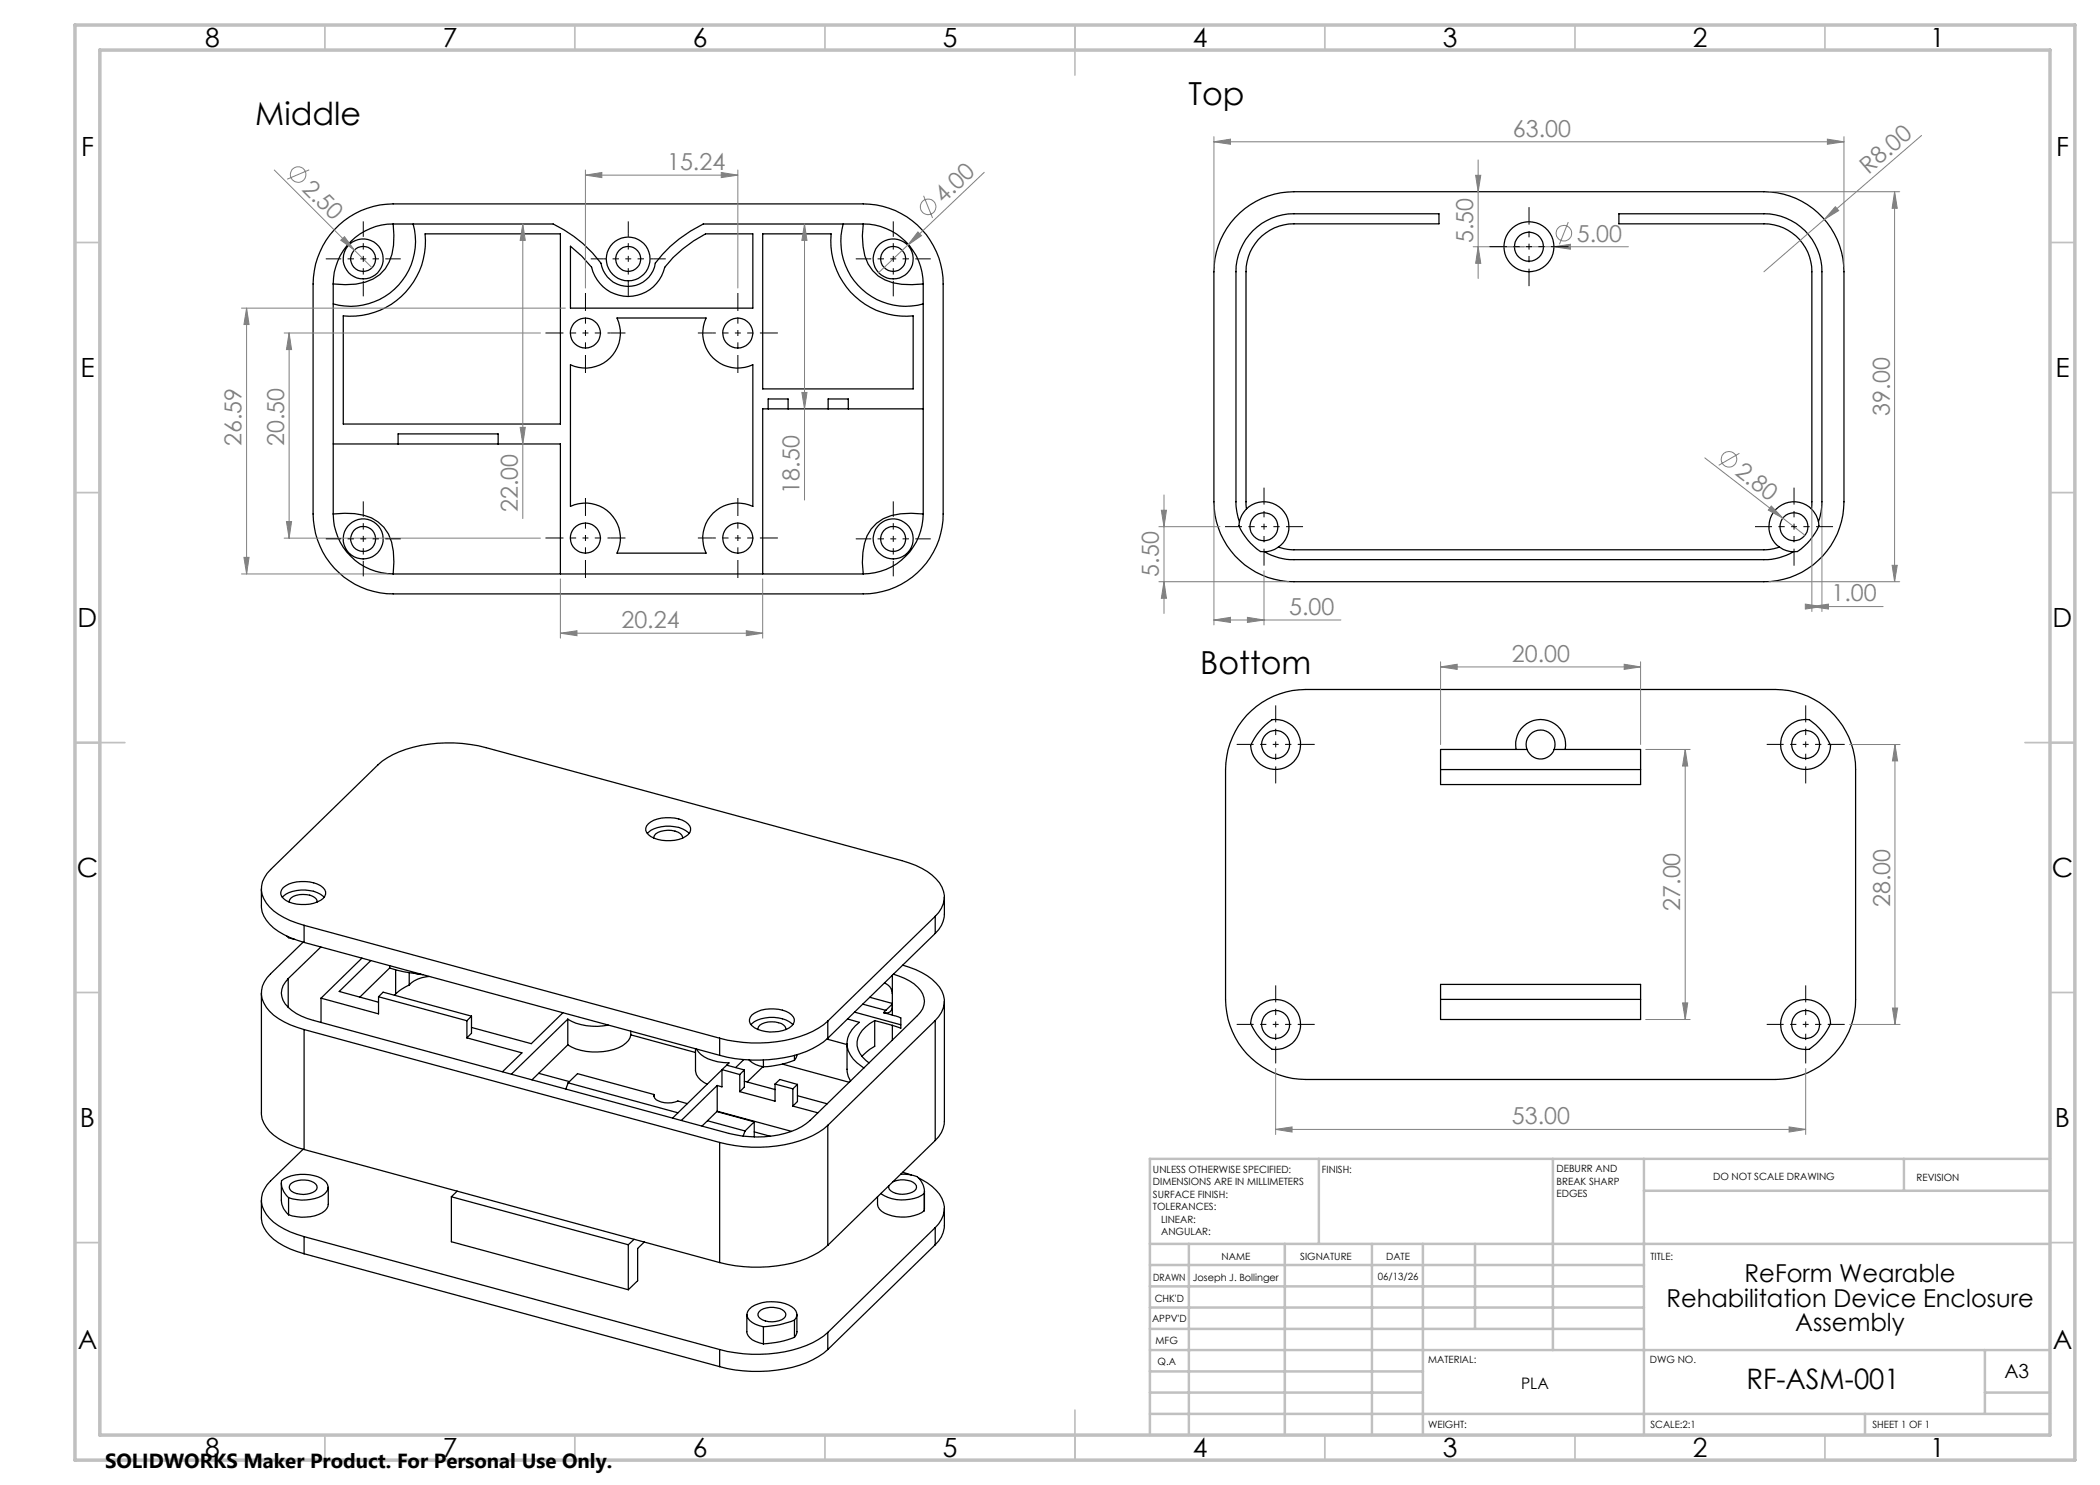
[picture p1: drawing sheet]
<svg xmlns="http://www.w3.org/2000/svg" width="420mm" height="297mm" viewBox="0 0 420 297" stroke-linecap="round" stroke-linejoin="round" font-family="sans-serif">
<g fill="none" stroke="#000" stroke-width=".25">
<path d="M66.6 56.8v46M66.9 46a15.9 15.9 0 0 1 11.7-5.2h94a16 16 0 0 1 16 16v46a16 16 0 0 1-16 16h-94a16 16 0 0 1-16-16v-46a16.2 16.2 0 0 1 4.3-10.8zM78.6 44.8h32a26 26 0 0 1 9.6 7.8 5.5 5.5 0 0 0 5.4 4.7 5.5 5.5 0 0 0 5.5-4.7 25.6 25.6 0 0 1 9.6-7.8h31.9M78.6 44.8a12 12 0 0 0-12 12M78.6 44.8a13 13 0 0 1-1.6 9 8.3 8.3 0 0 1-5.8 3l-2.2 .1-2.4-.1M82.6 44.8a13 13 0 0 1-16 16M85 46.8h27.1v38h-43.4v-21.6a15 15 0 0 0 16.3-16.4zM114.1 49.2l2.2 2 2 2.2a7.5 7.5 0 0 0 7.3 5.9 7.5 7.5 0 0 0 7.4-5.9 25 25 0 0 1 8.1-6.6h9.5v14.8h-36.5zM152.5 46.8h13.7a15 15 0 0 0 16.4 16.4v14.6h-30.1zM168.6 44.8a13 13 0 0 0 16 16M172.6 44.8a12 12 0 0 1 12 12M172.6 44.8a14.2 14.2 0 0 0 1 8 7.8 7.8 0 0 0 6.7 4.1h2.1l2.2-.1"/>
<path d="M184.6 56.8v46M248 42.6a15.9 15.9 0 0 1 10.8-4.3h94a16 16 0 0 1 16 16.1v46a16 16 0 0 1-16 15.9h-94a16 16 0 0 1-16-15.9v-46a15.9 15.9 0 0 1 5.2-11.8zM123.4 63.6h17.8a7 7 0 0 0 1.4 8 7 7 0 0 0 8 1.4v28.3a7 7 0 0 0-8 1.4 7 7 0 0 0-1.4 7.9h-17.8a7 7 0 0 0-1.4-7.9 7 7 0 0 0-7.9-1.4v-28.3a7 7 0 0 0 7.9-1.4 7 7 0 0 0 1.4-8zM66.6 88.8h45.5v26M79.6 88.8v-2h20v2M153.6 81.8v-2h4v2M165.6 81.8v-2h4.1v2M184.6 81.8h-32.1v33M66.6 102.8a12 12 0 0 0 12 12M66.6 102.8a14.9 14.9 0 0 1 7.7 .8 7.7 7.7 0 0 1 4.4 6.7l.1 2.1-.2 2.4M78.6 114.8h94M184.6 102.8a12 12 0 0 1-12 12"/>
<path d="M184.6 102.8a14.4 14.4 0 0 0-8 .9 7.8 7.8 0 0 0-4 6.8l-.1 2 .1 2.3M249.2 101.9a5 5 0 0 1 8.3 1.8 5 5 0 0 1-5.4 6.6 12 12 0 0 1-4.3-5.1 5.1 5.1 0 0 1 1.4-3.3zM249.3 101.8l-.1-.7v-46.7a9.5 9.5 0 0 1 9.6-9.6h29v-2h-29a11.6 11.6 0 0 0-11.6 11.6v46a11.7 11.7 0 0 0 .7 3.9M252.9 110.3a11.2 11.2 0 0 0 5.9 1.6h94a11.2 11.2 0 0 0 5.9-1.6M255.7 109.4l2.7 .6h94.8l2.7-.6M355.2 101.9a5 5 0 0 1 5.4-1.2 5 5 0 0 1 3.2 4.5 12 12 0 0 1-4.3 5.1 5 5 0 0 1-5.2-2.7 5 5 0 0 1 .9-5.7zM362.3 101.8l.1-.7v-46.7a9.5 9.5 0 0 0-9.6-9.6h-29v-2h29a11.6 11.6 0 0 1 11.6 11.6v46a11.7 11.7 0 0 1-.7 3.9M249.3 143a16.1 16.1 0 0 1 11.8-5.1h94a16 16 0 0 1 16 16v46a16 16 0 0 1-16 16h-94a16 16 0 0 1-16-16v-46a16.2 16.2 0 0 1 4.2-10.9zM252.5 145.6l1.9-1.7a5 5 0 0 1 5.7 4.5 5 5 0 0 1-4.6 5.5 5 5 0 0 1-5.4-4.8l1.3-2.2zM288.1 153.9h40M303.2 149.9a5 5 0 0 1 4.9-6 5 5 0 0 1 4.9 6M305.4 149.9a2.88 2.88 0 0 0 2.7 1.9 2.88 2.88 0 0 0 2.7-1.9"/>
<path d="M305.4 149.9a2.89 2.89 0 0 1 2.7-3.9 2.89 2.89 0 0 1 2.7 3.9M305.4 149.9h-17.3v7h40v-7h-17.3M357.8 145.2a5 5 0 0 1 4-1.3 12.3 12.3 0 0 1 4.3 5.2 5 5 0 0 1-7.1 4.3 5 5 0 0 1-1.2-8.2zM52.3 177.8a10 10 0 0 0 .5 5.4 9.8 9.8 0 0 0 5.2 4.3l2.8 1M56.4 179.5a6.9 6.9 0 0 1 7.7-.6l.7 .6M56.7 177.5a7.1 7.1 0 0 1 6.8-.7 2.22 2.22 0 0 1 1.6 2 3.6 3.6 0 0 1-3.2 2 6 6 0 0 1-5.6-1.5 1.38 1.38 0 0 1 .4-1.8zM129.5 166.7a6.6 6.6 0 0 1 6.2-1.2 4.7 4.7 0 0 1 2.1 1.2M129.7 164.7a7 7 0 0 1 7.9 0 1.48 1.48 0 0 1-.5 2.6 7.2 7.2 0 0 1-7.4-.4 1.36 1.36 0 0 1 0-2.2zM130.7 167.6a1.5 1.5 0 0 1 1.5-1.3 4.3 4.3 0 0 1 4.2 .8l.1 .5M188.9 179.4v3.4a5.4 5.4 0 0 1-1.9 3.9M52.3 198.6v24a6.1 6.1 0 0 0 3.4 5.1 17.6 17.6 0 0 0 5.1 2.2M57.4 187.3l.3 .2"/>
<path d="M57.6 195.7v5.8M57.7 187.5l1.2 .4M57.7 187.4v.1M57.9 180.4a1.38 1.38 0 0 1 1.3-1.3 4.3 4.3 0 0 1 4.1 .7l.1 .6M60.6 188.5l-6.5 6.3a4.9 4.9 0 0 0-.2 7.4 15 15 0 0 0 6.9 3.7M60.8 185.1v3.4M60.8 185.1l83.1 22.5M60.8 188.5l83.1 22.6M64.2 189.4l-6.6 6.3M64.2 199.6v4.9M72.4 191.6l-8.2 8M74.2 192.1l-6.4 6.2 7.9 2.1"/>
<path d="M75.7 199.4v3.4l-11.5-3.2M75.7 199.4l17.7 4.7M75.7 199.4l.9-1 17.7 4.8M77.9 193.6a24.5 24.5 0 0 0 6.2 1.2M77.9 193.1v.5M77.9 193.6l-5.9 5.8M79.1 198.8l-.2 .2M79.1 194v4.8M81.8 197l-1.5 .8-1.2 1M81.8 194.6v2.4M82.8 194.6l1.8 .3M85.8 195.3a5.7 5.7 0 0 0-4 1.7"/>
<path d="M174 199.5l4.5 1.2M176.9 196.6a2.34 2.34 0 0 1 1.6 2.1M178.5 195v8M178.7 194.8a9.4 9.4 0 0 1 5.8 4 3.6 3.6 0 0 1-1 4.3l-21.5 21a14.9 14.9 0 0 1-9.2 3.3 25.2 25.2 0 0 1-7-.7l-83.1-22.6a9.4 9.4 0 0 1-6.1-4 3.7 3.7 0 0 1 1-4.4M180.6 193a12 12 0 0 1 7.8 5.2 4.8 4.8 0 0 1-1.4 5.9M187 183.3a4.9 4.9 0 0 0 .2-7.5 14.7 14.7 0 0 0-6.9-3.7l-83.1-22.6a28 28 0 0 0-18.6 1.4l-2.2 1.3-.8 .8-21.5 20.9a4.9 4.9 0 0 0-.2 7.5 15 15 0 0 0 6.9 3.7M187 183.3v3.4M187 183.3l-21.4 20.9M187 186.7l-21.4 20.9M288.1 196.9h40v7h-40zM288.1 199.9h40M60.8 205.9l83.1 22.6"/>
<path d="M60.8 205.9v24M93.4 207.6l11 3-3.9 3.7M93.4 204.1v3.5M94.3 203.2v3.5l-.9 .9M94.3 203.2l-.9 .9M107.7 214.7l6.2 1.6M112.6 202.6l-6.3 6.1-12-3.2M113.6 203.8a11.6 11.6 0 0 0 8.1 1.2M113.6 203.8l-11.3 11M113.6 203.8v5.2M113.6 209l-7.2 7M113.6 216.6l-.4 1.2"/>
<path d="M113.6 216.6l22 6M113.6 216.6l1.9-1.9 15.3 4.2M126.2 207a4.3 4.3 0 0 1-3.4 2.9 12 12 0 0 1-9.2-.9M126.2 206.2v.8M126.2 207l12.9 3.5M130.8 218.9a1.2 1.2 0 0 0 .9 1.3 5 5 0 0 0 3.9 0l1.9 .5M130.8 218.9v.4M139.1 209.8v4.3a3.4 3.4 0 0 0 2.4 2.7M139.3 209.8a5.8 5.8 0 0 0 4.3 2.6l2.2 .2-.4 .4M143.4 217.1l-7.1 7M143.4 217.1v5.1M143.9 207.6v3.5"/>
<path d="M144.4 213.9v3.5l-1-.3M144.4 214l-9.9 9.6M144.4 213.9l3.6 1M144.4 213.9l.9-.9 3.6 1M148 214.9v3.4M148.8 211.9l-1.7 1.6M148.9 214v3.4l-.9 .9M148.9 216.2l6.1 1.7M148.9 214l-.9 .9M149.8 212a4.3 4.3 0 0 0 2.9 1.4M150.2 204.9a6.4 6.4 0 0 1 6.3-1.1 4.3 4.3 0 0 1 2.1 1.1M150.4 203a7.1 7.1 0 0 1 7.9 0 1.51 1.51 0 0 1-.4 2.6 7.1 7.1 0 0 1-7.5-.4 1.38 1.38 0 0 1 0-2.2z"/>
<path d="M151.6 205.9a1.38 1.38 0 0 1 1.4-1.4 4.2 4.2 0 0 1 4 .8l.2 .6M152.6 213.4l-3.2 3M152.7 212v1.4M155 216.8v3.4l-7-1.9M155 216.8l3.6 1M155 216.8l1-.9 3.5 1M156.5 212.8l13.4 3.7M158.6 217.8v3.4M158.9 212.1a19.4 19.4 0 0 1-6.2 1.3M158.9 211.1v1M159.4 210.9a1.3 1.3 0 0 1-.5 1.2M159.5 216.9v3.4l-.9 .9"/>
<path d="M159.5 219.1l6 1.7M159.5 216.9l-.9 .9M165.4 207.8l4 1.1M165.6 207.6a18 18 0 0 1-10.3 4.2 29.2 29.2 0 0 1-11.4-.7M165.6 204.2a19.5 19.5 0 0 1-11.9 4.3 29.1 29.1 0 0 1-9.8-.9M165.6 204.2v3.4M169.4 208.7v5.2a4.2 4.2 0 0 0 .7 2.3M169.5 203.8l2.4 .7a5 5 0 0 0-2.2 5.6 7.1 7.1 0 0 0 3.1 3.5M170.9 202.4l9.3 2.6M172.5 200.8l4.7 1.3M174.9 204.1a5.6 5.6 0 0 0-3.5 5.1 5.2 5.2 0 0 0 2.4 3.4M174.9 204.1v5.2l-.9 .6-1.6 1.4"/>
<path d="M174.9 204.1l3.6 1M176.7 202.5l1.8 .5M177.2 202.1l-.5 .4M178.5 203l1.7 .6v2l-1.7-.5M178.5 201.3a1.25 1.25 0 0 1-1.8 1.2M178.5 205.1v2.9M178.5 200.8l-1.3 1.3M187 204.1l-21.4 21M187 204.1v24M188.9 200.3v24a5.4 5.4 0 0 1-1.9 3.8M251.5 201.4a5 5 0 0 1 8.4 1.9 5 5 0 0 1-5.5 6.6 12.7 12.7 0 0 1-4.3-5.2 5.1 5.1 0 0 1 1.4-3.3zM357.5 201.4a5 5 0 0 1 5.4-1.2 5 5 0 0 1 3.2 4.5 12.3 12.3 0 0 1-4.3 5.2 5 5 0 0 1-5.1-2.7 5 5 0 0 1 .8-5.8z"/>
<path d="M56.3 236.6l.1 4.3 .3 .9 1 1.2M56.3 236.1a7.9 7.9 0 0 1 8.5-.1 1.72 1.72 0 0 1 .8 1.7 1.72 1.72 0 0 1-1.2 1.4 8.9 8.9 0 0 1-6.7 .4 4 4 0 0 1-1.4-3.4zM57.7 239.5v3.5M58.1 236.9a4.2 4.2 0 0 1 5-.1 .98 .98 0 0 1 .3 1 .98 .98 0 0 1-.8 .7 4.3 4.3 0 0 1-4.6-.6l-.1-.3zM60.6 229.9l-6.5 6.3a4.9 4.9 0 0 0-.2 7.5 15 15 0 0 0 6.9 3.6M60.8 229.9l83.1 22.6M65.7 237.5v3.4a3.1 3.1 0 0 1-2.7 2.3 9.1 9.1 0 0 1-5.3-.2M90.3 239.4v9l35.4 9.5M90.3 239.4l35.4 9.6M91.4 238.2l-1.1 1.2M141.5 224.2l7.5 2M143.4 222.3l7.4 2.1"/>
<path d="M143.4 222.2l-3 3M143.4 222.2l14.9 4.1M143.9 228.5v24M149 226.2l-.4 1M150.8 226.4l3.3 .9M150.8 224.4l-1.8 1.8M150.8 224.4v3M158.6 221.2l5 1.4M165.6 225.1a19.5 19.5 0 0 1-11.9 4.3 29.1 29.1 0 0 1-9.8-.9M165.6 225.1v24M175.5 239.3a2.75 2.75 0 0 0 2.1 3.6 8.1 8.1 0 0 0 7.3-.8M176.2 238.7a7.8 7.8 0 0 0 8.7 0"/>
<path d="M178.5 236.4a4.4 4.4 0 0 1 4.5 .4 .98 .98 0 0 1 .3 1 .98 .98 0 0 1-.8 .6 4.1 4.1 0 0 1-4.6-.5l-.1-.8M180.1 234.8a8.1 8.1 0 0 1 3.3 .5 3.9 3.9 0 0 1 1.5 3.4M180.6 234.5l1.6 .5M183.8 235.6a9 9 0 0 1 4.9 4.9 5 5 0 0 1-1.7 5M184.9 238.7v3.4M184.9 238.3v3.8M187 228.1l-21.4 21M52.3 240a10 10 0 0 0 .5 5.5 9.8 9.8 0 0 0 5.2 4.3l2.8 1M60.8 247.3v3.5M60.8 247.3l83.1 22.6M60.8 250.8l83.1 22.5M125.7 249v8.9"/>
<path d="M126.8 247.9l-1.1 1.1M128.9 248.4l-1.4 1.3v6.4l-1.8 1.8M165.6 249.1a18 18 0 0 1-10.3 4.1 30 30 0 0 1-11.4-.7M187 245.5v3.5M187 245.5l-21.4 21M187 249l-21.4 20.9M188.9 241.7v3.4a5.4 5.4 0 0 1-1.9 3.9M143.9 269.9v3.4M149.4 262.9v3.4a2.9 2.9 0 0 0 2.5 2.3l.8 .2M151.8 262.3a4.2 4.2 0 0 1 5.1 0 .98 .98 0 0 1-.5 1.6 4.2 4.2 0 0 1-4.7-.5l-.1-.7zM152.7 265.4v3.4M158.9 267.5a19.4 19.4 0 0 1-6.2 1.3"/>
<path d="M158.9 264a1.64 1.64 0 0 0-.6-2.7 8.3 8.3 0 0 0-8 .1 1.71 1.71 0 0 0-.9 1.6 1.71 1.71 0 0 0 1.1 1.5l.6 .4 1.6 .5M158.9 264a18.2 18.2 0 0 1-6.2 1.4M158.9 264v3.5M159.4 262.9v3.7l-.5 .9M165.6 266.5a19.5 19.5 0 0 1-11.9 4.3 29.1 29.1 0 0 1-9.8-.9M165.6 269.9a18 18 0 0 1-10.3 4.1 29.2 29.2 0 0 1-11.4-.7M165.6 266.5v3.4"/>
<circle cx="72.6" cy="51.8" r="2.49"/>
<circle cx="72.6" cy="51.8" r="4"/>
<circle cx="125.6" cy="51.8" r="4.4"/>
<circle cx="125.6" cy="51.8" r="2.5"/>
<circle cx="178.6" cy="51.8" r="2.5"/>
<circle cx="178.6" cy="51.8" r="4"/>
<circle cx="305.8" cy="49.4" r="2.89"/>
<circle cx="305.8" cy="49.4" r="5"/>
<circle cx="117.1" cy="66.6" r="2.99"/>
<circle cx="147.5" cy="66.6" r="2.99"/>
<circle cx="72.6" cy="107.8" r="4"/>
<circle cx="72.6" cy="107.8" r="2.49"/>
<circle cx="117.1" cy="107.6" r="3"/>
<circle cx="147.5" cy="107.6" r="3"/>
<circle cx="178.6" cy="107.8" r="2.5"/>
<circle cx="178.6" cy="107.8" r="4"/>
<circle cx="252.8" cy="105.4" r="2.8"/>
<circle cx="358.8" cy="105.3" r="2.81"/>
<circle cx="255.1" cy="148.9" r="2.79"/>
<circle cx="361.1" cy="148.9" r="2.79"/>
<circle cx="255.1" cy="204.9" r="2.8"/>
<circle cx="361.1" cy="204.9" r="2.8"/>
</g>
<g fill="none" stroke="#808080" stroke-width=".2">
<path d="M54.9 34l16 16M61.8 34l-4.4 1.8M68.2 48l.7-.7 2 2.7zM70.9 50l3.5 3.5"/>
<circle cx="59.6" cy="34.9" r="1.56"/>
</g>
<g fill="none" stroke="#c0c0c0" stroke-width=".35">
<path d="M65 5v5M115 5v5M165 5v5M215 5v10M265 5v5M315 5v5M365 5v5M15 48.5h5M410 48.5h5M15 98.5h5M410 98.5h5M15 148.5h10"/>
<path d="M405 148.5h10M15 198.5h5M410 198.5h5M15 248.5h5M410 248.5h5M65 287v5M115 287v5M165 287v5M215 282v10M265 287v5M315 287v5M365 287v5"/>
</g>
<g fill="none" stroke="#c0c0c0" stroke-width=".5">
<path d="M263.8 231.8v17M310.6 231.8v38.2M328.8 231.8v55.2M328.8 238.2h81.2M380.8 231.8v6.4M410 231.8h-180v55.2M230 248.8h180M230 257.3h98.8M230 253h98.8M237.8 248.8v38.2M257 248.8v38.2M274.4 248.8v38.2"/>
<path d="M284.6 248.8v38.2M295 248.8v17M230 265.8h98.8M230 261.5h98.8M230 278.5h54.6M230 274.3h54.6M230 270h180M397 278.5h13M397 270v12.8M230 282.8h180M373 282.8v4.2"/>
</g>
<path d="M15 5h400v287h-400zM20 10h390v277h-390z" fill="none" stroke="#c0c0c0" stroke-width=".7"/>
<path d="M68.2 48l.7-.7 2 2.7z" fill="#808080"/>
<g fill="none" stroke="#808080" stroke-width=".2">
<path d="M184.7 39.2l1.8 4.4M196.8 34.5l-15.3 14.5M181.5 49l-5.8 5.5M183.6 46.4l.7 .7-2.8 1.9z"/>
<circle cx="185.6" cy="41.4" r="1.56"/>
</g>
<path d="M183.6 46.4l.7 .7-2.8 1.9z" fill="#808080"/>
<path d="M160.9 44.8v55.2M160.4 78.5h1l-.5 3.3z" fill="none" stroke="#808080" stroke-width=".2"/>
<path d="M160.4 78.5h1l-.5 3.3z" fill="#808080"/>
<path d="M160.9 44.8l.5 3.3h-1z" fill="none" stroke="#808080" stroke-width=".2"/>
<path d="M160.9 44.8l.5 3.3h-1z" fill="#808080"/>
<path d="M104.6 44.8l.5 3.3h-1.1zM104.6 44.8v58.9" fill="none" stroke="#808080" stroke-width=".2"/>
<path d="M104.6 44.8l.5 3.3h-1.1z" fill="#808080"/>
<path d="M104 85.5h1.1l-.5 3.3z" fill="none" stroke="#808080" stroke-width=".2"/>
<path d="M104 85.5h1.1l-.5 3.3z" fill="#808080"/>
<path d="M112.1 115.8v11.8M152.5 115.8v11.8M112.1 126.6l3.3-.5v1zM112.1 126.6h40.4" fill="none" stroke="#808080" stroke-width=".2"/>
<path d="M112.1 126.6l3.3-.5v1z" fill="#808080"/>
<path d="M149.3 126.1l3.2 .5-3.2 .5z" fill="none" stroke="#808080" stroke-width=".2"/>
<path d="M149.3 126.1l3.2 .5-3.2 .5z" fill="#808080"/>
<path d="M48.3 61.6h64.8M49.3 61.6l.5 3.3h-1zM49.3 61.6v53.2M48.3 114.8h29.3" fill="none" stroke="#808080" stroke-width=".2"/>
<path d="M49.3 61.6l.5 3.3h-1z" fill="#808080"/>
<path d="M48.8 111.5h1l-.5 3.3z" fill="none" stroke="#808080" stroke-width=".2"/>
<path d="M48.8 111.5h1l-.5 3.3z" fill="#808080"/>
<path d="M56.8 66.6h51.3M57.8 66.6l.5 3.3h-1zM57.8 66.6v41M56.8 107.6h51.3" fill="none" stroke="#808080" stroke-width=".2"/>
<path d="M57.8 66.6l.5 3.3h-1z" fill="#808080"/>
<path d="M57.3 104.3h1l-.5 3.3z" fill="none" stroke="#808080" stroke-width=".2"/>
<path d="M57.3 104.3h1l-.5 3.3z" fill="#808080"/>
<path d="M117.1 35l3.3-.5v1zM117.1 34v23.6M117.1 35h30.5M147.6 34v23.6" fill="none" stroke="#808080" stroke-width=".2"/>
<path d="M117.1 35l3.3-.5v1z" fill="#808080"/>
<path d="M144.3 34.5l3.3 .5-3.3 .5z" fill="none" stroke="#808080" stroke-width=".2"/>
<path d="M144.3 34.5l3.3 .5-3.3 .5z" fill="#808080"/>
<path d="M353.8 38.3h26.1M378.9 38.3v78M353.8 116.3h26.1M378.4 113.1h1l-.5 3.2z" fill="none" stroke="#808080" stroke-width=".2"/>
<g fill="none" stroke="#000" stroke-width=".2" stroke-dasharray="15.2 1.3 1.3 1.3" stroke-dashoffset="14.6" stroke-linecap="butt">
<path d="M72.7 51.8v-5M72.7 51.8h-5M72.7 51.8v5M72.7 51.8h5M125.7 51.8v-5M125.7 51.8h-5M125.7 51.8v5M125.7 51.8h5M178.7 51.8v-5M178.7 51.8h-5M178.7 51.8v5M178.7 51.8h5"/>
<path d="M117.1 66.6v-5M117.1 66.6h-5M117.1 66.6v5M117.1 66.6h5M147.6 66.6v-5M147.6 66.6h-5M147.6 66.6v5M147.6 66.6h5M72.7 107.8v-5M72.7 107.8h-5M72.7 107.8v5M72.7 107.8h5"/>
<path d="M117.1 107.6v-5M117.1 107.6h-5M117.1 107.6v5M117.1 107.6h5M147.6 107.6v-5M147.6 107.6h-5M147.6 107.6v5M147.6 107.6h5M178.7 107.8v-5M178.7 107.8h-5M178.7 107.8v5M178.7 107.8h5"/>
</g>
<g fill="none" stroke="#000" stroke-width=".2" stroke-dasharray="15.2 1.3 1.3 1.3" stroke-linecap="butt">
<path d="M67.7 51.8h-2.5M72.7 46.8v-2.5M72.7 56.8v2.5M77.7 51.8h2.5M120.7 51.8h-2.5M125.7 46.8v-2.5M125.7 56.8v2.5M130.7 51.8h2.5M173.7 51.8h-2.5M178.7 46.8v-2.5M178.7 56.8v2.5M183.7 51.8h2.5"/>
<path d="M112.1 66.6h-3M117.1 61.6v-3M117.1 71.6v3M122.1 66.6h3M142.6 66.6h-3M147.6 61.6v-3M147.6 71.6v3M152.6 66.6h3M67.7 107.8h-2.5M72.7 102.8v-2.5M72.7 112.8v2.5M77.7 107.8h2.5"/>
<path d="M112.1 107.6h-3M117.1 102.6v-3M117.1 112.6v3M122.1 107.6h3M142.6 107.6h-3M147.6 102.6v-3M147.6 112.6v3M152.6 107.6h3M173.7 107.8h-2.5M178.7 102.8v-2.5M178.7 112.8v2.5M183.7 107.8h2.5"/>
</g>
<path d="M378.4 113.1h1l-.5 3.2z" fill="#808080"/>
<path d="M378.9 38.3l.5 3.4h-1z" fill="none" stroke="#808080" stroke-width=".2"/>
<path d="M378.9 38.3l.5 3.4h-1z" fill="#808080"/>
<path d="M242.8 28.4l3.3-.6v1.1zM242.8 27.3v26M242.8 28.4h126M368.8 27.3v26" fill="none" stroke="#808080" stroke-width=".2"/>
<path d="M242.8 28.4l3.3-.6v1.1z" fill="#808080"/>
<path d="M365.5 27.8l3.3 .6-3.3 .5z" fill="none" stroke="#808080" stroke-width=".2"/>
<path d="M365.5 27.8l3.3 .6-3.3 .5z" fill="#808080"/>
<path d="M384.3 27.1l-31.5 27.3M367.1 41.3l.6 .8-2.8 1.8z" fill="none" stroke="#808080" stroke-width=".2"/>
<path d="M367.1 41.3l.6 .8-2.8 1.8z" fill="#808080"/>
<path d="M362.4 101.3v21M364.4 101.3v21M362.4 121.3l3.3-.5v1zM362.4 121.3h14.2" fill="none" stroke="#808080" stroke-width=".2"/>
<path d="M362.4 121.3l3.3-.5v1z" fill="#808080"/>
<path d="M361.1 120.8l3.3 .5-3.3 .5z" fill="none" stroke="#808080" stroke-width=".2"/>
<path d="M361.1 120.8l3.3 .5-3.3 .5z" fill="#808080"/>
<path d="M242.8 101.3v23.7M252.8 114.2v10.8M242.8 124h25.4M249.5 123.5l3.3 .5-3.3 .5z" fill="none" stroke="#808080" stroke-width=".2"/>
<path d="M249.5 123.5l3.3 .5-3.3 .5z" fill="#808080"/>
<path d="M242.8 124l3.3-.5v1z" fill="none" stroke="#808080" stroke-width=".2"/>
<path d="M242.8 124l3.3-.5v1z" fill="#808080"/>
<path d="M232.8 99v23.7M231.8 105.3h12.2M231.8 116.3h26M232.3 102.1h1l-.5 3.2z" fill="none" stroke="#808080" stroke-width=".2"/>
<path d="M232.3 102.1h1l-.5 3.2z" fill="#808080"/>
<path d="M232.8 116.3l.5 3.4h-1z" fill="none" stroke="#808080" stroke-width=".2"/>
<path d="M232.8 116.3l.5 3.4h-1z" fill="#808080"/>
<g fill="none" stroke="#808080" stroke-width=".2">
<path d="M300.8 49.4h24.9M310.8 49.4l3.3-.5v.9zM313.7 44.4l-1.8 4.5"/>
<circle cx="312.8" cy="46.7" r="1.56"/>
</g>
<path d="M310.8 49.4l3.3-.5v.9z" fill="#808080"/>
<path d="M295.6 32v23.7M294.6 49.4h10.2M295.6 49.4l.6 3.3h-1.1z" fill="none" stroke="#808080" stroke-width=".2"/>
<path d="M295.6 49.4l.6 3.3h-1.1z" fill="#808080"/>
<path d="M295.1 35.1h1.1l-.6 3.2z" fill="none" stroke="#808080" stroke-width=".2"/>
<path d="M295.1 35.1h1.1l-.6 3.2z" fill="#808080"/>
<g fill="none" stroke="#808080" stroke-width=".2">
<path d="M341 91.6l15.6 12M347.9 90.7l-4.2 2.4M354.3 101.2l2.3 2.4-2.9-1.6zM356.6 103.6l4.4 3.5"/>
<circle cx="345.8" cy="91.9" r="1.56"/>
</g>
<path d="M354.3 101.2l2.3 2.4-2.9-1.6z" fill="#808080"/>
<path d="M329.1 149.9h8.9M337 149.9l.5 3.3h-1zM337 149.9v54M329.1 203.9h8.9" fill="none" stroke="#808080" stroke-width=".2"/>
<path d="M305.8 49.3v-5M305.8 49.3h-5M305.8 49.3v5M305.8 49.3h5M252.8 105.3v-5M252.8 105.3h-5M252.8 105.3v5M252.8 105.3h5M358.8 105.3v-5M358.8 105.3h-5M358.8 105.3v5M358.8 105.3h5" fill="none" stroke="#000" stroke-width=".2" stroke-dasharray="15.2 1.3 1.3 1.3" stroke-dashoffset="14.6" stroke-linecap="butt"/>
<path d="M300.8 49.3h-2.9M305.8 44.3v-2.9M305.8 54.3v2.9M310.8 49.3h2.9M247.8 105.3h-2.8M252.8 100.3v-2.8M252.8 110.3v2.8M257.8 105.3h2.8M353.8 105.3h-2.8M358.8 100.3v-2.8M358.8 110.3v2.8M363.8 105.3h2.8" fill="none" stroke="#000" stroke-width=".2" stroke-dasharray="15.2 1.3 1.3 1.3" stroke-linecap="butt"/>
<path d="M337 149.9l.5 3.3h-1z" fill="#808080"/>
<path d="M336.5 200.6h1l-.5 3.3z" fill="none" stroke="#808080" stroke-width=".2"/>
<path d="M336.5 200.6h1l-.5 3.3z" fill="#808080"/>
<path d="M288.1 133.4l3.3-.5v1zM288.1 132.4v16.5M288.1 133.4h40M328.1 132.4v16.5" fill="none" stroke="#808080" stroke-width=".2"/>
<path d="M288.1 133.4l3.3-.5v1z" fill="#808080"/>
<path d="M324.8 132.9l3.3 .5-3.3 .5z" fill="none" stroke="#808080" stroke-width=".2"/>
<path d="M324.8 132.9l3.3 .5-3.3 .5z" fill="#808080"/>
<path d="M369.9 148.9h10.1M379 148.9l.5 3.3h-1zM379 148.9v56M369.9 204.9h10.1" fill="none" stroke="#808080" stroke-width=".2"/>
<path d="M379 148.9l.5 3.3h-1z" fill="#808080"/>
<path d="M378.5 201.6h1l-.5 3.3z" fill="none" stroke="#808080" stroke-width=".2"/>
<path d="M378.5 201.6h1l-.5 3.3z" fill="#808080"/>
<path d="M255.1 213.7v13.2M361.1 213.7v13.2M255.1 225.9l3.3-.5v1zM255.1 225.9h106" fill="none" stroke="#808080" stroke-width=".2"/>
<path d="M255.1 225.9l3.3-.5v1z" fill="#808080"/>
<path d="M357.8 225.4l3.3 .5-3.3 .5z" fill="none" stroke="#808080" stroke-width=".2"/>
<path d="M357.8 225.4l3.3 .5-3.3 .5z" fill="#808080"/>
<g fill="none" stroke="#000" stroke-width=".2" stroke-dasharray="15.2 1.3 1.3 1.3" stroke-dashoffset="14.6" stroke-linecap="butt">
<path d="M255.1 148.9v-5M255.1 148.9h-5M255.1 148.9v5M255.1 148.9h5M361.1 148.9v-5M361.1 148.9h-5M361.1 148.9v5M361.1 148.9h5M255.1 204.9v-5M255.1 204.9h-5M255.1 204.9v5M255.1 204.9h5"/>
<path d="M361.1 204.9v-5M361.1 204.9h-5M361.1 204.9v5M361.1 204.9h5"/>
</g>
<g fill="none" stroke="#000" stroke-width=".2" stroke-dasharray="15.2 1.3 1.3 1.3" stroke-linecap="butt">
<path d="M250.1 148.9h-2.8M255.1 143.9v-2.8M255.1 153.9v2.8M260.1 148.9h2.8M356.1 148.9h-2.8M361.1 143.9v-2.8M361.1 153.9v2.8M366.1 148.9h2.8M255.1 199.9v-2.8M361.1 199.9v-2.8M250.1 204.9h-2.8M255.1 209.9v2.8"/>
<path d="M260.1 204.9h2.8M356.1 204.9h-2.8M361.1 209.9v2.8M366.1 204.9h2.8"/>
</g>
<g font-size="6.3">
<text x="237.7" y="21">Top</text>
<text x="51" y="24.9">Middle</text>
<text x="240.1" y="134.8">Bottom</text>
</g>
<text font-size="5.6" x="349.3" y="277.9">RF-ASM-001</text>
<g font-size="5.3">
<text x="41" y="9.5">8</text>
<text x="88.5" y="9.5">7</text>
<text x="138.5" y="9.5">6</text>
<text x="188.5" y="9.5">5</text>
<text x="238.5" y="9.5">4</text>
<text x="288.5" y="9.5">3</text>
<text x="338.5" y="9.5">2</text>
<text x="386" y="9.5">1</text>
<text x="16.2" y="31.2">F</text>
<text x="411.2" y="31.2">F</text>
<text x="16.1" y="75.5">E</text>
<text x="411.1" y="75.5">E</text>
<text x="15.5" y="125.5">D</text>
<text x="410.5" y="125.5">D</text>
<text x="15.4" y="175.5">C</text>
<text x="410.4" y="175.5">C</text>
<text x="16" y="225.5">B</text>
<text x="411" y="225.5">B</text>
<text x="15.5" y="269.7">A</text>
<text x="410.5" y="269.7">A</text>
<text x="41" y="291.5">8</text>
<text x="88.5" y="291.5">7</text>
<text x="138.5" y="291.5">6</text>
<text x="188.5" y="291.5">5</text>
<text x="238.5" y="291.5">4</text>
<text x="288.5" y="291.5">3</text>
<text x="338.5" y="291.5">2</text>
<text x="386" y="291.5">1</text>
</g>
<g font-size="4.9">
<text x="348.9" y="256.4">ReForm Wearable</text>
<text x="333.3" y="261.3">Rehabilitation Device Enclosure</text>
<text x="359.1" y="266.2">Assembly</text>
</g>
<g font-size="4.7" fill="#808080">
<text x="302.6" y="27.3">63.00</text>
<text x="133.4" y="34">15.24</text>
<text x="373.7" y="34.9" transform="rotate(-41 373.7 34.9)">R8.00</text>
<text x="60.3" y="37.9" transform="rotate(45 60.3 37.9)">2.50</text>
<text x="188.7" y="40.8" transform="rotate(-44 188.7 40.8)">4.00</text>
<text x="294.6" y="48.6" transform="rotate(-90 294.6 48.6)">5.50</text>
<text x="315.4" y="48.3">5.00</text>
<text x="377.9" y="83.1" transform="rotate(-90 377.9 83.1)">39.00</text>
<text x="48.3" y="89.3" transform="rotate(-90 48.3 89.3)">26.59</text>
<text x="56.8" y="89.3" transform="rotate(-90 56.8 89.3)">20.50</text>
<text x="346.8" y="94.8" transform="rotate(38 346.8 94.8)">2.80</text>
<text x="159.9" y="98.7" transform="rotate(-90 159.9 98.7)">18.50</text>
<text x="103.6" y="102.4" transform="rotate(-90 103.6 102.4)">22.00</text>
<text x="231.8" y="115.3" transform="rotate(-90 231.8 115.3)">5.50</text>
<text x="124.3" y="125.6">20.24</text>
<text x="257.8" y="123">5.00</text>
<text x="366.3" y="120.3">1.00</text>
<text x="302.4" y="132.3">20.00</text>
<text x="336" y="182.2" transform="rotate(-90 336 182.2)">27.00</text>
<text x="378" y="181.4" transform="rotate(-90 378 181.4)">28.00</text>
<text x="302.4" y="224.9">53.00</text>
</g>
<text font-size="4.1" x="21" y="293.7">SOLIDWORKS Maker Product. For Personal Use Only.</text>
<text font-size="3.9" x="400.9" y="275.5">A3</text>
<text font-size="3.2" x="304.2" y="277.9">PLA</text>
<g font-size="2">
<text x="230.6" y="234.6">UNLESS OTHERWISE SPECIFIED:</text>
<text x="230.6" y="237.1">DIMENSIONS ARE IN MILLIMETERS</text>
<text x="230.6" y="239.6">SURFACE FINISH:</text>
<text x="264.4" y="234.6">FINISH:</text>
<text x="311.3" y="234.5">DEBURR AND</text>
<text x="311.3" y="237">BREAK SHARP</text>
<text x="311.3" y="239.5">EDGES</text>
<text x="342.6" y="236">DO NOT SCALE DRAWING</text>
<text x="383.3" y="236.2">REVISION</text>
<text x="230.6" y="242.1">TOLERANCES:</text>
<text x="232.2" y="244.6">LINEAR:</text>
<text x="232.2" y="247.1">ANGULAR:</text>
<text x="244.3" y="252">NAME</text>
<text x="260" y="251.9">SIGNATURE</text>
<text x="277.2" y="251.9">DATE</text>
<text x="330.1" y="251.9">TITLE:</text>
<text x="230.6" y="256.1">DRAWN</text>
<text x="238.6" y="256.1">Joseph J. Bollinger</text>
<text x="275.6" y="255.9">06/13/26</text>
<text x="230.9" y="260.3">CHK'D</text>
<text x="230.4" y="264.4">APPV'D</text>
<text x="231.1" y="268.8">MFG</text>
<text x="231.5" y="273">Q.A</text>
<text x="285.6" y="272.5">MATERIAL:</text>
<text x="330" y="272.5">DWG NO.</text>
<text x="285.6" y="285.5">WEIGHT:</text>
<text x="330.1" y="285.6">SCALE:2:1</text>
<text x="374.5" y="285.6">SHEET 1 OF 1</text>
</g>
</svg>
